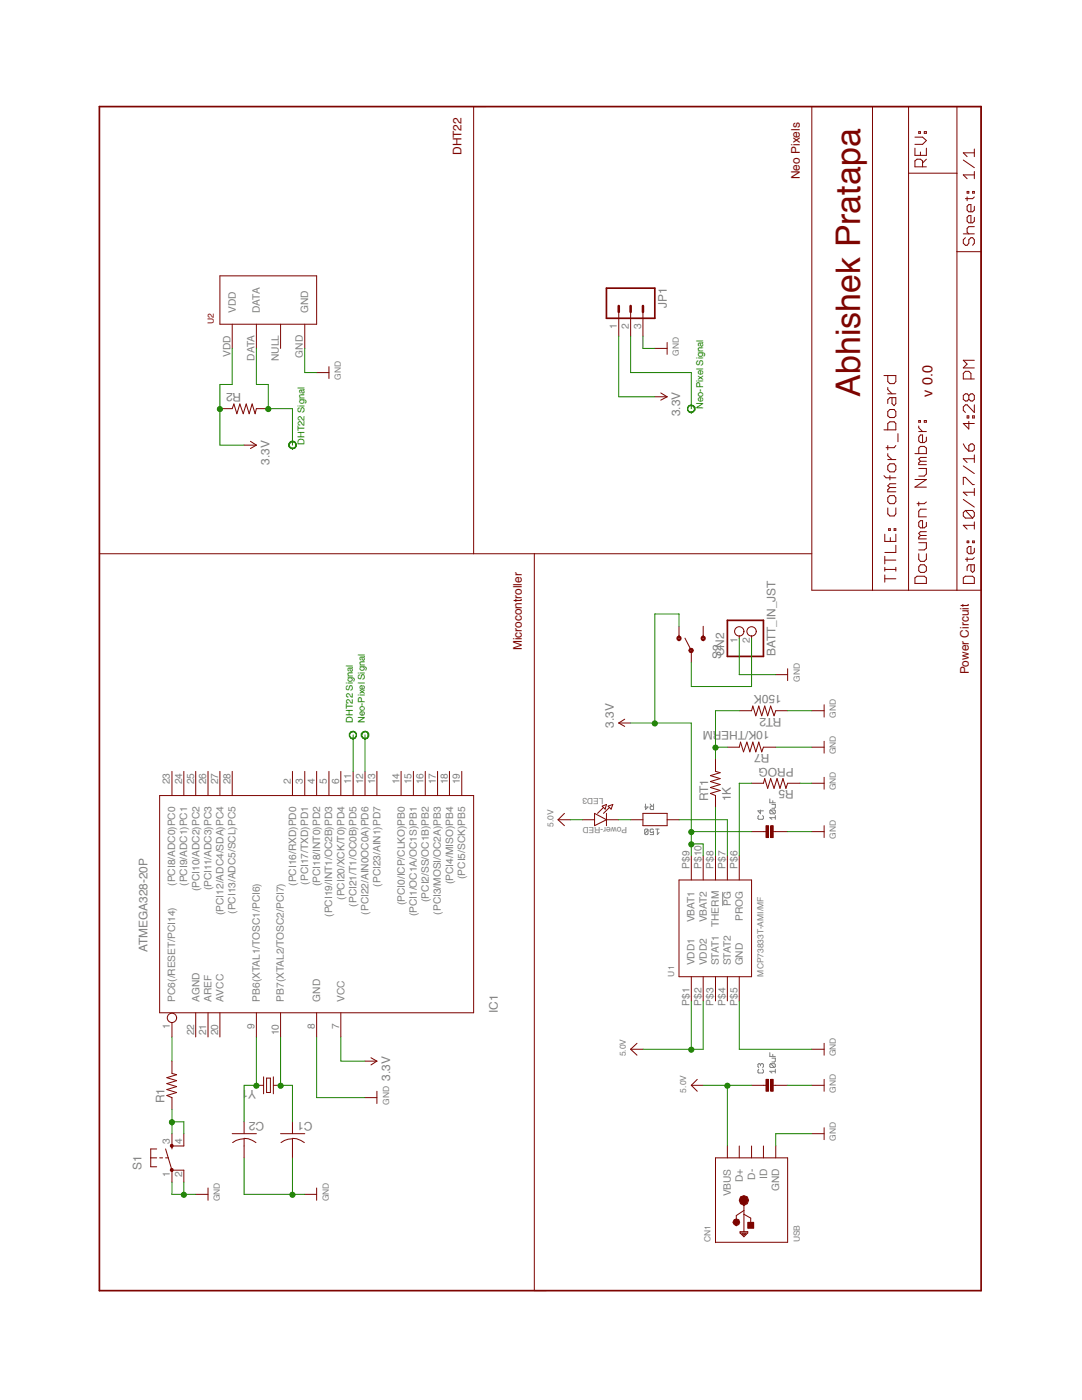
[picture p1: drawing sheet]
<svg xmlns="http://www.w3.org/2000/svg" width="216mm" height="279mm" viewBox="0 0 216 279" stroke-linecap="round" stroke-linejoin="round" font-family="sans-serif">
<g fill="none" stroke="#808080" stroke-width=".2">
<path d="M153.6 159.4v.8h1.1M154.2 159.8v.4M128.8 160.5v1.1l.5-.5h-.7M129.3 165.6l-.2-.1h-.3l-.2 .1v.8M129.3 165.6v.8l-.2 .2h-.3l-.2-.2M129.3 165.6l-.7 .8M129.7 160.5l.4 .4M130.4 165.6l-.2-.1h-.3l-.2 .1v.4l.2 .1 .5-.1v.6h-.7M130.4 160.5v1.1h-.5l-.2-.2v-.3l.2-.2h.5M130.8 165.5h.7M131.2 165.5v1.1l.3-.5M144.2 178.1v2.6"/>
<path d="M151.4 162.8l-.2 .2v.3l.2 .2h.8l.1-.2-.1-.5M151.7 161.6v.8l-.5-.6h1.1M153.8 161.6h.7l.2 .2v.4l-.2 .2M153.8 161.6l-.2 .2v.4l.2 .2h.7M153.8 161.6l.7 .8M154 160.5h.7v.6l-.2 .2h-.5M154.7 162.8v.7M154.7 163.2h-1.1l.4 .3M151.4 213.4l-.2 .2v.4l.2 .1h.8l.1-.1-.1-.6M151.7 212.4l-.1-.1-.4 .1v.5l.2 .1M151.7 212.4l.2-.1 .4 .1v.5l-.1 .1M151.7 212.4v.3"/>
<path d="M153.6 210.1v.7h1.1M153.8 212.3h.7l.2 .1v.5l-.2 .1M153.8 212.3l-.2 .1v.5l.2 .1h.7M153.8 212.3l.7 .7M154 211.2h.7v.6l-.2 .1h-.5M154.2 210.4v.4M154.7 213.8h-1.1l.4 .3M154.7 213.4v.7"/>
</g>
<g fill="none" stroke="#7d0400" stroke-width=".2">
<path d="M97 21.3h-2.5v89.2M162 21.3h33.8v96.5h-33.8zM174.1 21.3v96.5M181.3 21.3v96.5M181.3 34.6h9.6M182.6 29.6v1.4h2.2v-1.4M182.6 27.4h1.5l.7 .6-.7 .8h-1.5M183.3 26.3h.4v.3h-.4zM183.7 30.3v.7M184.1 33.3v-1.2l-.4-.3h-.7l-.4 .3v1.2h2.2M184.4 26.3h.4v.3h-.4zM184.8 31.8l-.7 .7"/>
<path d="M190.9 21.3v96.5M192.2 31.9l2.2 1.6M193 38.2h.3v.3h-.3zM193 39.3v.8M194.1 38.2h.3v.3h-.3zM194.4 29.7v1.6M194.4 34.2v1.5M194.4 39.3l-.3 .3h-1.5M194.4 34.9h-2.2l.8 .8M194.4 30.5h-2.2l.8 .8M190.9 50.2h4.9M192.2 46.7h2.2"/>
<path d="M192.6 47.4l-.4 .5v.6l.4 .5h.4l.3-.5v-.6l.4-.5h.4l.3 .5v.6l-.3 .5M194.4 41.2v.7l-.3 .4h-.8l-.3-.4v-.7l.3-.4h.4v1.5M194.4 43.4v.7l-.3 .4h-.8l-.3-.4v-.7l.3-.4h.4v1.5M194.4 45.2h-1.1l-.3 .4v.7l.3 .4M176.4 75h2.4v1.1l-.4 .5h-.8l-.5-.5v-1.1M177.1 78.6h1.7M177.1 77.3v.4l.9 .9M178 79.4v1.1l.4 .5 .4-.5v-1.1h-1.2l-.5 .4v.7M193.3 78.9l.4-.3h.4l.3 .3v.8l-.3 .3h-.4l-.4-.3M193.3 78.9l-.3-.3h-.4l-.4 .3v.8l.4 .3h.4l.3-.3M193.3 78.9v.8M193.7 75.6v-1.1l-.4-.4h-.7l-.4 .4v1.1h2.2"/>
<path d="M194.4 71.9h-2.2l.8 .8-.8 .7h2.2M176.4 85.8h2.4v-1.3l-.4-.3h-.8l-.5 .3v1.3M176.4 94.9l.4 .5h2M177.1 93l.5-.4h.8l.4 .4v.7l-.4 .5h-.8l-.5-.5zM177.1 99.3l.5-.4h.8l.4 .4v.8l-.4 .4h-.8l-.5-.4zM177.1 88.9v.9M177.1 90.5v.5l.9 .7M177.1 91.7h1.7M177.6 81.7h.8l.4 .4v.9l-.4 .3h-.8l-.5-.3v-.9zM177.6 97.3l-.5 .4v.4h1.7M177.6 97.3h1.2M177.6 94.9v.9"/>
<path d="M178.8 96.5h-1.2l-.5 .5 .5 .3M178.8 88.9l-.4 .4h-1.6M179.2 86.6v1.6M182.6 90.5h2.2v-1.1l-.4-.3h-.7l-.4 .3v1.1M182.6 95.7h2.2l-2.2 1.5h2.2M183.3 93.5h1.5v1.1l-.4 .4h-1.1M183.3 83.9h.4v.4h-.4zM183.3 85v.4l.8 .7M183.3 86.1h1.5M183.7 92.1l-.4 .3v.3h1.5M183.7 92.1h1.1M184.4 83.9h.4v.4h-.4z"/>
<path d="M184.8 87.2v.8l-.4 .3h-.7l-.4-.3v-.8l.4-.4h.4v1.5M184.8 91.3h-1.1l-.4 .3 .4 .5M192.2 96.7v-1.4h.4l1.5 1.4h.3M192.2 99.7l2.2 1.5M192.2 93l2.2 1.5M192.2 88.6l.4 .7 .7 .7M193 83h.3v.4h-.3zM193.3 88.9l.4-.3h.4l.3 .3v.8l-.3 .3h-.8zM193.3 84.1v1.5l-1.1-1.1h2.2M194.1 83h.3v.4h-.3zM194.4 80.8v1.5l-1.4-1.5h-.4l-.4 .4v.7l.4 .4M194.4 90.8v1.5"/>
<path d="M194.4 97.5v1.4M194.4 98.2h-2.2l.8 .7M194.4 91.5h-2.2l.8 .8M19.8 110.5h142.2M106.6 110.5v147.1h2.4M176.6 115.5h2.2M176.6 106.6v1.5h2.2v-1.5M176.6 111v1.5M176.6 113.2v.8M176.6 114.7v1.5M176.6 113.6h2.2M176.6 111.8h2.2"/>
<path d="M177.1 101.4v1.2l.5 .4h.8l.4-.4v-1.2M177.3 105.5h.4v.4h-.4zM177.7 107.3v.8M178.4 105.5h.4v.4h-.4zM178.8 108.8v1.5h-2.2M178.8 113.2v.8M182.6 115.3l.4-.3h1.4l.4 .3v1.1h-2.2zM183.3 108.3h1.5v1.1l-.4 .3h-1.1M183.3 110.5v1.1l.4 .4h.7l.4-.4v-1.1M183.3 100.2v.7M183.7 112.7h.7l.4 .4v.8l-.4 .3h-.7l-.4-.3v-.8zM183.7 106.9l-.4 .3v.3h1.5"/>
<path d="M183.7 106.9h1.1M184.8 104.2v.8l-.4 .3h-.7l-.4-.3v-.8l.4-.3h.4v1.4M184.8 101.6h-1.1l-.4 .4v1.1h1.5M184.8 106.1h-1.1l-.4 .3 .4 .5M184.8 100.2l-.4 .3h-1.4M192.2 115.3l.4-.3h1.5l.3 .3v1.1h-2.2zM192.6 101.9h1.5l.3 .4v.7l-.3 .4M192.6 101.9l-.4 .4v.7l.4 .4h1.5M192.6 101.9l1.5 1.5M193 108h.3v.3h-.3zM193 111.3v.7M193.7 112.7v1.2l.4 .3 .3-.3v-1.2h-1.1l-.3 .4v.8"/>
<path d="M194.1 108h.3v.3h-.3zM194.4 109.4v.8l-.3 .3h-.8l-.3-.3v-.8l.3-.3h.4v1.4M194.4 104.2v1.4M194.4 111.3l-.3 .3h-1.5M194.4 104.8h-2.2l.8 .8M31.9 158.8h62.6v43.3h-62.6zM34.3 153.9v4.9M36.7 153.9v4.9M39.1 153.9v4.9M41.5 153.9v4.9M43.9 153.9v4.9M46.3 153.9v4.9"/>
<path d="M58.4 153.9v4.9M60.8 153.9v4.9M63.2 153.9v4.9M65.6 153.9v4.9M68 153.9v4.9M70.5 153.9v4.9M72.8 153.9v4.9M75.2 153.9v4.9M80 153.9v4.9M82.5 153.9v4.9M84.9 153.9v4.9M87.3 153.9v4.9"/>
<path d="M89.7 153.9v4.9M92.1 153.9v4.9M34.3 204.1v2.8M34.3 211.8v2.4l.9 .3-1.9 .6 1.9 .6-1.9 .6 1.9 .6-1.9 .5 1.9 .6-1.9 .6 1 .5v2.3M39.1 202.1v4.8M41.5 202.1v4.8M43.9 202.1v4.8M51.2 202.1v4.8M51.2 216.6h1.4M52.6 214.9v3.4M53.2 215.2h.8v2.8h-.8zM54.5 216.6h1.5"/>
<path d="M54.5 214.9v3.4M56 202.1v4.8M63.2 202.1v4.8M68 202.1v4.8M30.1 231.1h1.2M31.3 229.3h-1.2v3.6h1.2M31.9 231.1h.5M33 231.1h.6M33 229.3l1.3 4.2h2.4M36.7 228.7h-2.4v.6M46.3 226.3h4.9M46.4 228l.7-.4 1.6-.3v3.8"/>
<path d="M48.7 227.2l.9 .1 1.5 .7M48.7 223.9v2.4M56 226.3h4.8M56.1 228l1.4-.6 .9-.1v3.8M58.4 227.2l.8 .1 1.5 .7M58.4 223.9v2.4"/>
<circle cx="34.3" cy="203.1" r=".93"/>
</g>
<path d="M19.8 21.3h176v236.3h-176z" fill="none" stroke="#7d0400" stroke-width=".34"/>
<path d="M34 233.3h.5v.4h-.5z" fill-rule="evenodd" fill="#7d0400"/>
<path d="M34.1 233.3h.4v.4h-.4z" fill="none" stroke="#7d0400" stroke-width=".2"/>
<path d="M34 228.4h.5v.5h-.5z" fill-rule="evenodd" fill="#7d0400"/>
<g fill="none" stroke="#7d0400" stroke-width=".2">
<path d="M135.5 175.6h14.5v19.3h-14.5zM137.9 170.8v4.8M140.3 170.8v4.8M142.8 170.8v4.8M145.1 170.8v4.8M147.5 170.8v4.8M137.9 194.9v4.8M140.3 194.9v4.8M142.8 194.9v4.8M145.1 194.9v4.8M147.5 194.9v4.8M34.1 228.5h.4v.4h-.4z"/>
<path d="M34.3 226.3v2.4M34.3 233.5v2.4M36.7 226.3v2.4M36.7 233.5v2.4M148.4 239.5v6.3M142.8 247.9h14.4v-16.8h-14.4v16.9M147.7 245.8h1.5v.3l-.8 .7-.7-.7zM147.7 246.1h1.3M148.4 241.6l-1.5 1v.9M148.4 242.3l1.4 .8v1.2M148.4 246.4l.4-.2h-.7l.3 .4"/>
</g>
<circle cx="148.5" cy="239.6" r=".97" fill="#7d0400"/>
<circle cx="148.5" cy="239.6" r=".97" fill="none" stroke="#7d0400" stroke-width=".2"/>
<path d="M146.5 243.4l.4-.2 .5 .2 .2 .5-.2 .4-.5 .3-.4-.3-.3-.4z" fill-rule="evenodd" fill="#7d0400"/>
<path d="M146.5 243.4l.4-.1 .5 .1 .2 .5-.2 .5-.5 .2-.4-.2-.3-.5z" fill="none" stroke="#7d0400" stroke-width=".2"/>
<path d="M149.2 243.9h1.2v1.2h-1.2z" fill="#7d0400"/>
<g fill="none" stroke="#7d0400" stroke-width=".2">
<path d="M147.5 126.9v.5M150 126.9v.5M154.8 134.6h2.4M157.2 133.5v2.3M150 156.3h2.3l.3-.9 .6 1.9 .6-1.9 .7 1.9 .5-1.9 .6 1.9 .6-1.9 .6 1.9 .4-1h2.4M162 156.3h2.4M164.4 155.1v2.4M111.4 163.6h2.4M111.4 163.6l1.2 1.2M112.6 162.3l-1.2 1.3M116.2 163.6h2.4M118.6 162.3l2.4 1.3-2.4 1.2z"/>
<path d="M120.2 160.9l.8-.4-.2 1zM120.4 161.1l-1.2 1.2M121 162.3v2.5M121 163.6h2.5M121.3 160.9l1-.4-.4 1zM121.6 161.1l-1.2 1.2M125.8 163.6h2.5M128.3 162.3h4.8v2.5h-4.8zM133.1 163.6h2.4M162 166h2.4M164.4 164.8v2.4M125.8 209.4h2.5"/>
<path d="M125.8 209.4l1.3 1.2M127.1 208.2l-1.3 1.2M137.9 216.6l1.2 1.2M137.9 216.6h2.4M139.1 215.4l-1.2 1.2M152.3 216.6h.8M154 216.6h.8M162 209.4h2.4M162 216.6h2.4M164.4 208.2v2.4M164.4 215.4v2.4M145.1 228.7v2.4"/>
<path d="M147.5 228.7v2.4M150 228.7v2.4M152.3 228.7v2.4M154.8 228.7v2.4M162 226.3h2.4M164.4 225.1v2.3M149.2 243.9h1.2v1.2h-1.2z"/>
<circle cx="147.5" cy="126" r=".93"/>
<circle cx="150" cy="126" r=".93"/>
</g>
<path d="M145.1 123.8h7.2v7.2h-7.2z" fill="none" stroke="#7d0400" stroke-width=".34"/>
<path d="M153.8 215.4h.5v2.4h-.5z" fill="#7d0400"/>
<path d="M153.8 215.4h.5v2.4h-.5z" fill="none" stroke="#7d0400" stroke-width=".2"/>
<path d="M152.8 215.4h.5v2.4h-.5z" fill="#7d0400"/>
<path d="M152.3 166h.8M154 166h.8M150 216.6h2.3M152.8 215.4h.6v2.4h-.6zM154.8 216.6h2.4" fill="none" stroke="#7d0400" stroke-width=".2"/>
<path d="M153.8 164.8h.5v2.3h-.5z" fill="#7d0400"/>
<path d="M153.8 164.8h.5v2.4h-.5z" fill="none" stroke="#7d0400" stroke-width=".2"/>
<path d="M152.8 164.8h.5v2.3h-.5z" fill="#7d0400"/>
<g fill="none" stroke="#7d0400" stroke-width=".2">
<path d="M135.5 126.8v.6M136.7 127.4l1.2 2.4M140.3 126.8v.6M123.5 144.3l1.2 .7M123.5 144.3h2.3M124.7 143.5l-1.2 .8M142.8 151.5v2.4l.9 .3-1.9 .6 1.9 .6-1.9 .6 1.9 .6-1.9 .6 1.9 .6-1.9 .5 1 .5v2.3M145.1 149.1h2.4l.3-1 .6 2 .6-2 .6 2 .6-2 .6 2 .6-2 .6 2 .3-1h2.5M147.5 141.8h2.5l.2-.9 .6 2 .6-2 .6 2 .6-2 .6 2 .6-2 .7 2 .3-1.1h2.4M162 141.8h2.4M162 149.1h2.4M164.4 140.7v2.4"/>
<path d="M164.4 147.9v2.4M150 166h2.3M152.8 164.8h.6v2.4h-.6zM154.8 166h2.4M72.8 219.1h2.4M72.8 211.8h2.4M74 211.1l1.2 .7M75.2 217.8v2.4M75.2 211.8l-1.2 .7M39.1 238.4h2.4M41.5 237.1v2.4M60.8 238.4h2.4"/>
<path d="M63.2 237.1v2.4"/>
</g>
<path d="M135.1 127.1l.4-.2 .3 .2v.6l-.3 .1v-.2l-.3-.3 .1-.1h.3l.1 .1-.2 .3v.2l-.4-.1z" fill-rule="evenodd" fill="#7d0400"/>
<path d="M135.1 127.1l.4-.2 .3 .2v.6l-.3 .2v-.3l-.3-.2 .1-.2h.4v.2l-.2 .2v.3l-.4-.2z" fill="none" stroke="#7d0400" stroke-width=".2"/>
<path d="M140 127.1l.3-.2 .3 .2v.6l-.3 .1v-.2l-.3-.3 .1-.1h.4v.1l-.2 .3v.2l-.3-.1z" fill-rule="evenodd" fill="#7d0400"/>
<path d="M140 127.1l.3-.2 .4 .2v.6l-.4 .2v-.3l-.2-.2v-.2h.4l.1 .2-.3 .2v.3l-.3-.2z" fill="none" stroke="#7d0400" stroke-width=".2"/>
<path d="M137.6 129.5h.6l.1 .3-.1 .3-.3 .1-.2-.4 .2-.3 .2 .1v.4l-.2 .2-.3-.1-.2-.3z" fill-rule="evenodd" fill="#7d0400"/>
<g fill="none" stroke="#7d0400" stroke-width=".2">
<path d="M43.9 55.1h19.3v9.6h-19.3zM46.3 64.7v4.8M51.2 64.7v4.8M56 64.7v4.8M60.8 64.7v4.8M63.2 74.4h2.4M65.6 73.2v2.3M123.5 62.3v4.8M125.8 62.3v4.8M128.3 62.3v4.8M130.7 69.5h2.4M130.7 79.2h2.4"/>
<path d="M131.8 78.4l1.3 .8M133.1 68.3v2.4M133.1 79.2l-1.3 .7M43.9 81.6h2.4l.4-1 .6 2 .6-2 .6 2 .6-2 .6 2 .6-2 .6 2 .3-1h2.3M48.7 88.8h2.5M50 88.1l1.2 .7M51.2 88.8l-1.2 .7M135.5 125v2.4M137.6 129.5h.6l.2 .3-.2 .4h-.3l-.2-.4 .2-.2h.2v.4l-.2 .2h-.3l-.2-.4zM137.9 129.8v2.4M140.3 125v2.4"/>
</g>
<path d="M121 57.5h9.7v6h-9.7z" fill="none" stroke="#7d0400" stroke-width=".34"/>
<path d="M123.5 61.1v1.2M125.8 61.1v1.2M128.3 61.1v1.2" fill="none" stroke="#7d0400" stroke-width=".51"/>
<path d="M69.9 146l.5-.1 .5 .1 .2 .4v.5l-.2 .4-.5 .2v-.2l-.4-.1-.2-.3v-.4l.2-.4 .4-.1 .4 .1 .2 .4v.4l-.2 .3-.4 .1v.2l-.5-.2-.2-.4v-.5z" fill-rule="evenodd" fill="#1b8100"/>
<path d="M70 146.1l.5-.2 .4 .2 .2 .3v.5l-.2 .4-.4 .2v-.2h-.5l-.2-.4v-.4l.2-.3 .5-.1 .3 .1 .3 .3v.4l-.3 .4h-.3v.2l-.5-.2-.3-.4v-.5z" fill="none" stroke="#1b8100" stroke-width=".2"/>
<path d="M57.9 88.1l.4-.1 .5 .1 .3 .5v.5l-.3 .3-.5 .2v-.2l-.3-.1-.3-.3v-.4l.6-.5 .7 .5v.4l-.2 .3-.5 .1v.2l-.7-.5v-.5z" fill-rule="evenodd" fill="#1b8100"/>
<path d="M57.9 88.2l.5-.2 .5 .2 .2 .4v.5l-.2 .3-.5 .2v-.2l-.4-.1-.2-.3v-.4l.6-.4 .6 .4v.4l-.2 .3-.4 .1v.2l-.8-.5v-.5z" fill="none" stroke="#1b8100" stroke-width=".2"/>
<path d="M72.1 146.4l.7-.5 .5 .1 .3 .4v.5l-.3 .4-.5 .2v-.2l-.3-.1-.3-.3v-.4l.3-.4h.7l.2 .8-.2 .3-.4 .1v.2l-.4-.2-.3-.4z" fill-rule="evenodd" fill="#1b8100"/>
<path d="M72.1 146.4l.7-.5 .5 .2 .3 .3v.5l-.3 .4-.5 .2v-.2h-.3l-.3-.4v-.4l.3-.3h.8l.1 .7-.1 .4h-.5v.2l-.4-.2-.3-.4z" fill="none" stroke="#1b8100" stroke-width=".2"/>
<path d="M137.4 80.9l.5-.1 .8 .5v.5l-.4 .4-.4 .2v-.2l-.4-.1-.3-.3v-.4l.3-.4 .4-.1 .4 .1 .2 .4v.4l-.2 .3-.4 .1v.2l-.5-.2-.2-.4v-.5z" fill-rule="evenodd" fill="#1b8100"/>
<path d="M137.4 81l.5-.2 .8 .5v.5l-.3 .4-.5 .2v-.2l-.4-.1-.2-.3v-.4l.2-.4h.4h.4l.2 .4v.4l-.2 .3-.4 .1v.2l-.5-.2-.2-.4v-.5zM51.2 206.9v9.7h-2.5v7.3" fill="none" stroke="#1b8100" stroke-width=".2"/>
<circle cx="51.1" cy="216.7" r=".51" fill="#1b8100"/>
<g fill="none" stroke="#1b8100" stroke-width=".2">
<path d="M56 206.9v9.7h2.4v7.3"/>
<circle cx="51.2" cy="216.7" r=".51"/>
</g>
<circle cx="56" cy="216.7" r=".51" fill="#1b8100"/>
<g fill="none" stroke="#1b8100" stroke-width=".2">
<path d="M147.5 127.4v7.2h7.3M154.8 149.1h7.2M157.2 141.8h4.8M159.6 156.3h2.4M157.2 166h4.8M147.5 199.7v9.7h14.5M157.2 216.6h4.8M34.3 235.9v2.5h2.4v-2.5M162 226.3h-7.2v2.4"/>
<circle cx="56" cy="216.7" r=".51"/>
</g>
<circle cx="36.7" cy="238.4" r=".51" fill="#1b8100"/>
<g fill="none" stroke="#1b8100" stroke-width=".2">
<path d="M36.7 238.4h2.4M48.7 231.1v7.3h12.1M58.4 231.1v7.3"/>
<circle cx="36.7" cy="238.4" r=".51"/>
</g>
<circle cx="58.3" cy="238.4" r=".51" fill="#1b8100"/>
<g fill="none" stroke="#1b8100" stroke-width=".2">
<path d="M60.8 69.5v4.9h2.4M128.3 67.1v2.4h2.4M63.2 206.9v12.2h9.6M34.3 221.4v4.9M34.3 223.9h2.4v2.4"/>
<circle cx="58.4" cy="238.4" r=".51"/>
</g>
<circle cx="34.3" cy="223.9" r=".51" fill="#1b8100"/>
<g fill="none" stroke="#1b8100" stroke-width=".2">
<path d="M34.3 206.9v4.9M140.3 216.6h9.7M145.1 216.6v12.1"/>
<circle cx="34.3" cy="224" r=".51"/>
</g>
<circle cx="145.1" cy="216.7" r=".51" fill="#1b8100"/>
<g fill="none" stroke="#1b8100" stroke-width=".2">
<path d="M113.8 163.6h2.4M137.9 199.7v9.7M140.3 199.7v9.7h-12"/>
<circle cx="145.1" cy="216.7" r=".51"/>
</g>
<circle cx="137.9" cy="209.5" r=".51" fill="#1b8100"/>
<g fill="none" stroke="#1b8100" stroke-width=".2">
<path d="M142.8 149.1h2.3M147.5 141.8h-4.7v9.7M150 156.3h-2.5v14.5M123.5 163.6h2.3M135.5 163.6h9.6v7.2M142.8 161.1v9.7"/>
<circle cx="137.9" cy="209.5" r=".51"/>
</g>
<circle cx="142.7" cy="149.2" r=".51" fill="#1b8100"/>
<g fill="none" stroke="#1b8100" stroke-width=".2">
<path d="M137.9 144.3v26.5M137.9 168.4h2.4v2.4M137.9 166h12.1"/>
<circle cx="142.8" cy="149.2" r=".51"/>
</g>
<circle cx="137.9" cy="168.5" r=".51" fill="#1b8100"/>
<circle cx="137.9" cy="168.5" r=".51" fill="none" stroke="#1b8100" stroke-width=".2"/>
<circle cx="137.9" cy="166" r=".51" fill="#1b8100"/>
<g fill="none" stroke="#1b8100" stroke-width=".2">
<path d="M135.5 125v-2.5h-4.8v21.8M125.8 144.3h12.1"/>
<circle cx="137.9" cy="166.1" r=".51"/>
</g>
<circle cx="130.6" cy="144.4" r=".51" fill="#1b8100"/>
<g fill="none" stroke="#1b8100" stroke-width=".2">
<path d="M46.3 69.5v7.2h-2.4v4.9M68 206.9v4.9h4.8"/>
<circle cx="130.7" cy="144.4" r=".51"/>
</g>
<circle cx="43.9" cy="81.6" r=".51" fill="#1b8100"/>
<g fill="none" stroke="#1b8100" stroke-width=".2">
<path d="M51.2 69.5v7.2h2.3v4.9h4.9M123.5 67.1v12.1h7.2M43.9 81.6v7.2h4.8M70.5 146.7v7.2"/>
<circle cx="43.9" cy="81.6" r=".51"/>
</g>
<circle cx="53.5" cy="81.6" r=".51" fill="#1b8100"/>
<g fill="none" stroke="#1b8100" stroke-width=".2">
<path d="M125.8 67.1v7.3h12.1v7.2M58.4 81.6v7.2M150 127.4v9.6h-12.1v-4.8M72.8 146.7v7.2"/>
<circle cx="53.5" cy="81.6" r=".51"/>
</g>
<text font-size="6.8" fill="#7d0400" x="171.6" y="79.2" transform="rotate(-90 171.6 79.2)">Abhishek Pratapa</text>
<text font-size="2.9" fill="#7d0400" x="186.1" y="79.2" transform="rotate(-90 186.1 79.2)">v 0.0</text>
<g font-size="2.4" fill="#7d0400">
<text x="92.1" y="30.9" transform="rotate(-90 92.1 30.9)">DHT22</text>
<text x="159.6" y="35.7" transform="rotate(-90 159.6 35.7)">Neo Pixels</text>
<text x="104.1" y="129.8" transform="rotate(-90 104.1 129.8)">Microcontroller</text>
<text x="193.3" y="134.6" transform="rotate(-90 193.3 134.6)">Power Circuit</text>
</g>
<g font-size="2.4" fill="#808080">
<text x="133.1" y="61.5" transform="rotate(-90 133.1 61.5)">JP1</text>
<text x="48.1" y="78.4" transform="rotate(-180 48.1 78.4)">R2</text>
<text x="135.7" y="83.1" transform="rotate(-90 135.7 83.1)">3.3V</text>
<text x="53.8" y="92.7" transform="rotate(-90 53.8 92.7)">3.3V</text>
<text x="143.9" y="131.6" transform="rotate(-90 143.9 131.6)">S2</text>
<text x="144.5" y="131" transform="rotate(-90 144.5 131)">CN2</text>
<text x="154.8" y="131" transform="rotate(-90 154.8 131)">BATT_IN_JST</text>
<text x="156" y="138.7" transform="rotate(-180 156 138.7)">150K</text>
<text x="156" y="143.3" transform="rotate(-180 156 143.3)">RT2</text>
<text x="122.5" y="145.2" transform="rotate(-90 122.5 145.2)">3.3V</text>
<text x="153.6" y="145.9" transform="rotate(-180 153.6 145.9)">10K/THERM</text>
<text x="153.6" y="150.5" transform="rotate(-180 153.6 150.5)">R7</text>
<text x="158.4" y="153.2" transform="rotate(-180 158.4 153.2)">PROG</text>
<text x="141.3" y="159.9" transform="rotate(-90 141.3 159.9)">RT1</text>
<text x="145.8" y="159.9" transform="rotate(-90 145.8 159.9)">1K</text>
<text x="158.4" y="157.7" transform="rotate(-180 158.4 157.7)">R5</text>
<text x="29.4" y="190.1" transform="rotate(-90 29.4 190.1)">ATMEGA328-20P</text>
<text x="99.3" y="202.1" transform="rotate(-90 99.3 202.1)">IC1</text>
<text x="77.9" y="215.7" transform="rotate(-90 77.9 215.7)">3.3V</text>
<text x="32.8" y="220.2" transform="rotate(-90 32.8 220.2)">R1</text>
<text x="51.1" y="217.6" transform="rotate(-180 51.1 217.6)">Y1</text>
<text x="52.7" y="223.9" transform="rotate(-180 52.7 223.9)">C2</text>
<text x="62.4" y="223.9" transform="rotate(-180 62.4 223.9)">C1</text>
<text x="28.2" y="233.5" transform="rotate(-90 28.2 233.5)">S1</text>
</g>
<g font-size="2" fill="#808080">
<text x="47" y="62.5" transform="rotate(-90 47 62.5)">VDD</text>
<text x="51.8" y="62.5" transform="rotate(-90 51.8 62.5)">DATA</text>
<text x="61.5" y="62.5" transform="rotate(-90 61.5 62.5)">GND</text>
<text x="123.1" y="65.6" transform="rotate(-90 123.1 65.6)">1</text>
<text x="125.5" y="65.6" transform="rotate(-90 125.5 65.6)">2</text>
<text x="127.9" y="65.6" transform="rotate(-90 127.9 65.6)">3</text>
<text x="46" y="71.2" transform="rotate(-90 46 71.2)">VDD</text>
<text x="50.8" y="72" transform="rotate(-90 50.8 72)">DATA</text>
<text x="60.4" y="71.4" transform="rotate(-90 60.4 71.4)">GND</text>
<text x="55.6" y="72.1" transform="rotate(-90 55.6 72.1)">NULL</text>
<text x="147.2" y="128.3" transform="rotate(-90 147.2 128.3)">1</text>
<text x="149.6" y="128.3" transform="rotate(-90 149.6 128.3)">2</text>
<text x="33.9" y="156.5" transform="rotate(-90 33.9 156.5)">23</text>
<text x="36.3" y="156.5" transform="rotate(-90 36.3 156.5)">24</text>
<text x="38.7" y="156.5" transform="rotate(-90 38.7 156.5)">25</text>
<text x="41.1" y="156.5" transform="rotate(-90 41.1 156.5)">26</text>
<text x="43.6" y="156.5" transform="rotate(-90 43.6 156.5)">27</text>
<text x="46" y="156.5" transform="rotate(-90 46 156.5)">28</text>
<text x="58" y="156.5" transform="rotate(-90 58 156.5)">2</text>
<text x="60.4" y="156.5" transform="rotate(-90 60.4 156.5)">3</text>
<text x="62.8" y="156.5" transform="rotate(-90 62.8 156.5)">4</text>
<text x="65.2" y="156.5" transform="rotate(-90 65.2 156.5)">5</text>
<text x="67.7" y="156.5" transform="rotate(-90 67.7 156.5)">6</text>
<text x="70.1" y="156.5" transform="rotate(-90 70.1 156.5)">11</text>
<text x="72.5" y="156.5" transform="rotate(-90 72.5 156.5)">12</text>
<text x="74.9" y="156.5" transform="rotate(-90 74.9 156.5)">13</text>
<text x="79.7" y="156.5" transform="rotate(-90 79.7 156.5)">14</text>
<text x="82.1" y="156.5" transform="rotate(-90 82.1 156.5)">15</text>
<text x="84.5" y="156.5" transform="rotate(-90 84.5 156.5)">16</text>
<text x="86.9" y="156.5" transform="rotate(-90 86.9 156.5)">17</text>
<text x="89.3" y="156.5" transform="rotate(-90 89.3 156.5)">18</text>
<text x="91.8" y="156.5" transform="rotate(-90 91.8 156.5)">19</text>
<text x="137.6" y="173.4" transform="rotate(-90 137.6 173.4)">P$9</text>
<text x="140" y="173.4" transform="rotate(-90 140 173.4)">P$10</text>
<text x="142.4" y="173.4" transform="rotate(-90 142.4 173.4)">P$8</text>
<text x="144.8" y="173.4" transform="rotate(-90 144.8 173.4)">P$7</text>
<text x="147.2" y="173.4" transform="rotate(-90 147.2 173.4)">P$6</text>
<text x="35" y="176.8" transform="rotate(-90 35 176.8)">(PCI8/ADC0)PC0</text>
<text x="37.4" y="176.8" transform="rotate(-90 37.4 176.8)">(PCI9/ADC1)PC1</text>
<text x="39.8" y="177.9" transform="rotate(-90 39.8 177.9)">(PCI10/ADC2)PC2</text>
<text x="42.2" y="177.7" transform="rotate(-90 42.2 177.7)">(PCI11/ADC3)PC3</text>
<text x="59.1" y="176.8" transform="rotate(-90 59.1 176.8)">(PCI16/RXD)PD0</text>
<text x="61.5" y="176.5" transform="rotate(-90 61.5 176.5)">(PCI17/TXD)PD1</text>
<text x="63.9" y="176.9" transform="rotate(-90 63.9 176.9)">(PCI18/INT0)PD2</text>
<text x="68.7" y="179.6" transform="rotate(-90 68.7 179.6)">(PCI20/XCK/T0)PD4</text>
<text x="75.9" y="177" transform="rotate(-90 75.9 177)">(PCI23/AIN1)PD7</text>
<text x="90.4" y="176.4" transform="rotate(-90 90.4 176.4)">(PCI4/MISO)PB4</text>
<text x="92.8" y="175.4" transform="rotate(-90 92.8 175.4)">(PCI5/SCK)PB5</text>
<text x="44.6" y="182.6" transform="rotate(-90 44.6 182.6)">(PCI12/ADC4/SDA)PC4</text>
<text x="47" y="182.4" transform="rotate(-90 47 182.4)">(PCI13/ADC5/SCL)PC5</text>
<text x="66.3" y="183" transform="rotate(-90 66.3 183)">(PCI19/INT1/OC2B)PD3</text>
<text x="71.1" y="180.9" transform="rotate(-90 71.1 180.9)">(PCI21/T1/OC0B)PD5</text>
<text x="73.5" y="182.5" transform="rotate(-90 73.5 182.5)">(PCI22/AIN0OC0A)PD6</text>
<text x="80.8" y="180.7" transform="rotate(-90 80.8 180.7)">(PCI0/ICP/CLKO)PB0</text>
<text x="83.2" y="182.9" transform="rotate(-90 83.2 182.9)">(PCI1/OC1A/OC1S)PB1</text>
<text x="85.6" y="180" transform="rotate(-90 85.6 180)">(PCI2/SS/OC1B)PB2</text>
<text x="88" y="182.5" transform="rotate(-90 88 182.5)">(PCI3/MOSI/OC2A)PB3</text>
<text x="138.6" y="184.1" transform="rotate(-90 138.6 184.1)">VBAT1</text>
<text x="141" y="184.1" transform="rotate(-90 141 184.1)">VBAT2</text>
<text x="143.4" y="185" transform="rotate(-90 143.4 185)">THERM</text>
<text x="145.8" y="180.8" transform="rotate(-90 145.8 180.8)">PG</text>
<text x="148.2" y="183.8" transform="rotate(-90 148.2 183.8)">PROG</text>
<text x="138.6" y="192.7" transform="rotate(-90 138.6 192.7)">VDD1</text>
<text x="141" y="192.7" transform="rotate(-90 141 192.7)">VDD2</text>
<text x="143.4" y="192.7" transform="rotate(-90 143.4 192.7)">STAT1</text>
<text x="145.8" y="192.7" transform="rotate(-90 145.8 192.7)">STAT2</text>
<text x="148.3" y="192.7" transform="rotate(-90 148.3 192.7)">GND</text>
<text x="35" y="199.9" transform="rotate(-90 35 199.9)">PC6(/RESET/PCI14)</text>
<text x="39.8" y="199.9" transform="rotate(-90 39.8 199.9)">AGND</text>
<text x="42.2" y="199.9" transform="rotate(-90 42.2 199.9)">AREF</text>
<text x="44.6" y="199.9" transform="rotate(-90 44.6 199.9)">AVCC</text>
<text x="51.8" y="199.9" transform="rotate(-90 51.8 199.9)">PB6(XTAL1/TOSC1/PCI6)</text>
<text x="56.7" y="199.9" transform="rotate(-90 56.7 199.9)">PB7(XTAL2/TOSC2/PCI7)</text>
<text x="63.9" y="199.9" transform="rotate(-90 63.9 199.9)">GND</text>
<text x="68.7" y="199.9" transform="rotate(-90 68.7 199.9)">VCC</text>
<text x="137.6" y="200.8" transform="rotate(-90 137.6 200.8)">P$1</text>
<text x="140" y="200.8" transform="rotate(-90 140 200.8)">P$2</text>
<text x="142.4" y="200.8" transform="rotate(-90 142.4 200.8)">P$3</text>
<text x="144.8" y="200.8" transform="rotate(-90 144.8 200.8)">P$4</text>
<text x="147.2" y="200.8" transform="rotate(-90 147.2 200.8)">P$5</text>
<text x="33.9" y="205.4" transform="rotate(-90 33.9 205.4)">1</text>
<text x="38.7" y="206.6" transform="rotate(-90 38.7 206.6)">22</text>
<text x="41.1" y="206.6" transform="rotate(-90 41.1 206.6)">21</text>
<text x="43.6" y="206.6" transform="rotate(-90 43.6 206.6)">20</text>
<text x="50.8" y="205.4" transform="rotate(-90 50.8 205.4)">9</text>
<text x="55.6" y="206.6" transform="rotate(-90 55.6 206.6)">10</text>
<text x="62.8" y="205.4" transform="rotate(-90 62.8 205.4)">8</text>
<text x="67.7" y="205.4" transform="rotate(-90 67.7 205.4)">7</text>
<text x="33.9" y="228.3" transform="rotate(-90 33.9 228.3)">3</text>
<text x="36.3" y="228.3" transform="rotate(-90 36.3 228.3)">4</text>
<text x="33.9" y="234.9" transform="rotate(-90 33.9 234.9)">1</text>
<text x="36.3" y="234.9" transform="rotate(-90 36.3 234.9)">2</text>
<text x="145.8" y="238.8" transform="rotate(-90 145.8 238.8)">VBUS</text>
<text x="148.2" y="235.9" transform="rotate(-90 148.2 235.9)">D+</text>
<text x="150.7" y="235.4" transform="rotate(-90 150.7 235.4)">D-</text>
<text x="153.1" y="235.3" transform="rotate(-90 153.1 235.3)">ID</text>
<text x="155.5" y="237.8" transform="rotate(-90 155.5 237.8)">GND</text>
</g>
<g font-size="1.9" fill="#1b8100">
<text x="140.3" y="81.6" transform="rotate(-90 140.3 81.6)">Neo-Pixel Signal</text>
<text x="60.8" y="88.8" transform="rotate(-90 60.8 88.8)">DHT22 Signal</text>
<text x="70.4" y="144.3" transform="rotate(-90 70.4 144.3)">DHT22 Signal</text>
<text x="72.8" y="144.3" transform="rotate(-90 72.8 144.3)">Neo-Pixel Signal</text>
</g>
<text font-size="1.7" fill="#7d0400" x="42.7" y="64.7" transform="rotate(-90 42.7 64.7)">U2</text>
<g font-size="1.7" fill="#808080">
<text x="135.5" y="71" transform="rotate(-90 135.5 71)">GND</text>
<text x="68" y="75.8" transform="rotate(-90 68 75.8)">GND</text>
<text x="159.6" y="136.1" transform="rotate(-90 159.6 136.1)">GND</text>
<text x="166.8" y="143.3" transform="rotate(-90 166.8 143.3)">GND</text>
<text x="166.8" y="150.5" transform="rotate(-90 166.8 150.5)">GND</text>
<text x="120.4" y="159.3" transform="rotate(-180 120.4 159.3)">LED3</text>
<text x="166.8" y="157.8" transform="rotate(-90 166.8 157.8)">GND</text>
<text x="110.4" y="165" transform="rotate(-90 110.4 165)">5.0V</text>
<text x="125.2" y="165" transform="rotate(-180 125.2 165)">Power-RED</text>
<text x="166.8" y="167.4" transform="rotate(-90 166.8 167.4)">GND</text>
<text x="134.5" y="194.9" transform="rotate(-90 134.5 194.9)">U1</text>
<text x="152.3" y="194.9" transform="rotate(-90 152.3 194.9)">MCP73833T-AMI/MF</text>
<text x="124.9" y="210.8" transform="rotate(-90 124.9 210.8)">5.0V</text>
<text x="166.8" y="210.8" transform="rotate(-90 166.8 210.8)">GND</text>
<text x="77.6" y="220.5" transform="rotate(-90 77.6 220.5)">GND</text>
<text x="136.9" y="218" transform="rotate(-90 136.9 218)">5.0V</text>
<text x="166.8" y="218" transform="rotate(-90 166.8 218)">GND</text>
<text x="166.8" y="227.7" transform="rotate(-90 166.8 227.7)">GND</text>
<text x="43.9" y="239.7" transform="rotate(-90 43.9 239.7)">GND</text>
<text x="65.6" y="239.7" transform="rotate(-90 65.6 239.7)">GND</text>
<text x="141.7" y="247.9" transform="rotate(-90 141.7 247.9)">CN1</text>
<text x="159.6" y="247.9" transform="rotate(-90 159.6 247.9)">USB</text>
</g>
</svg>
